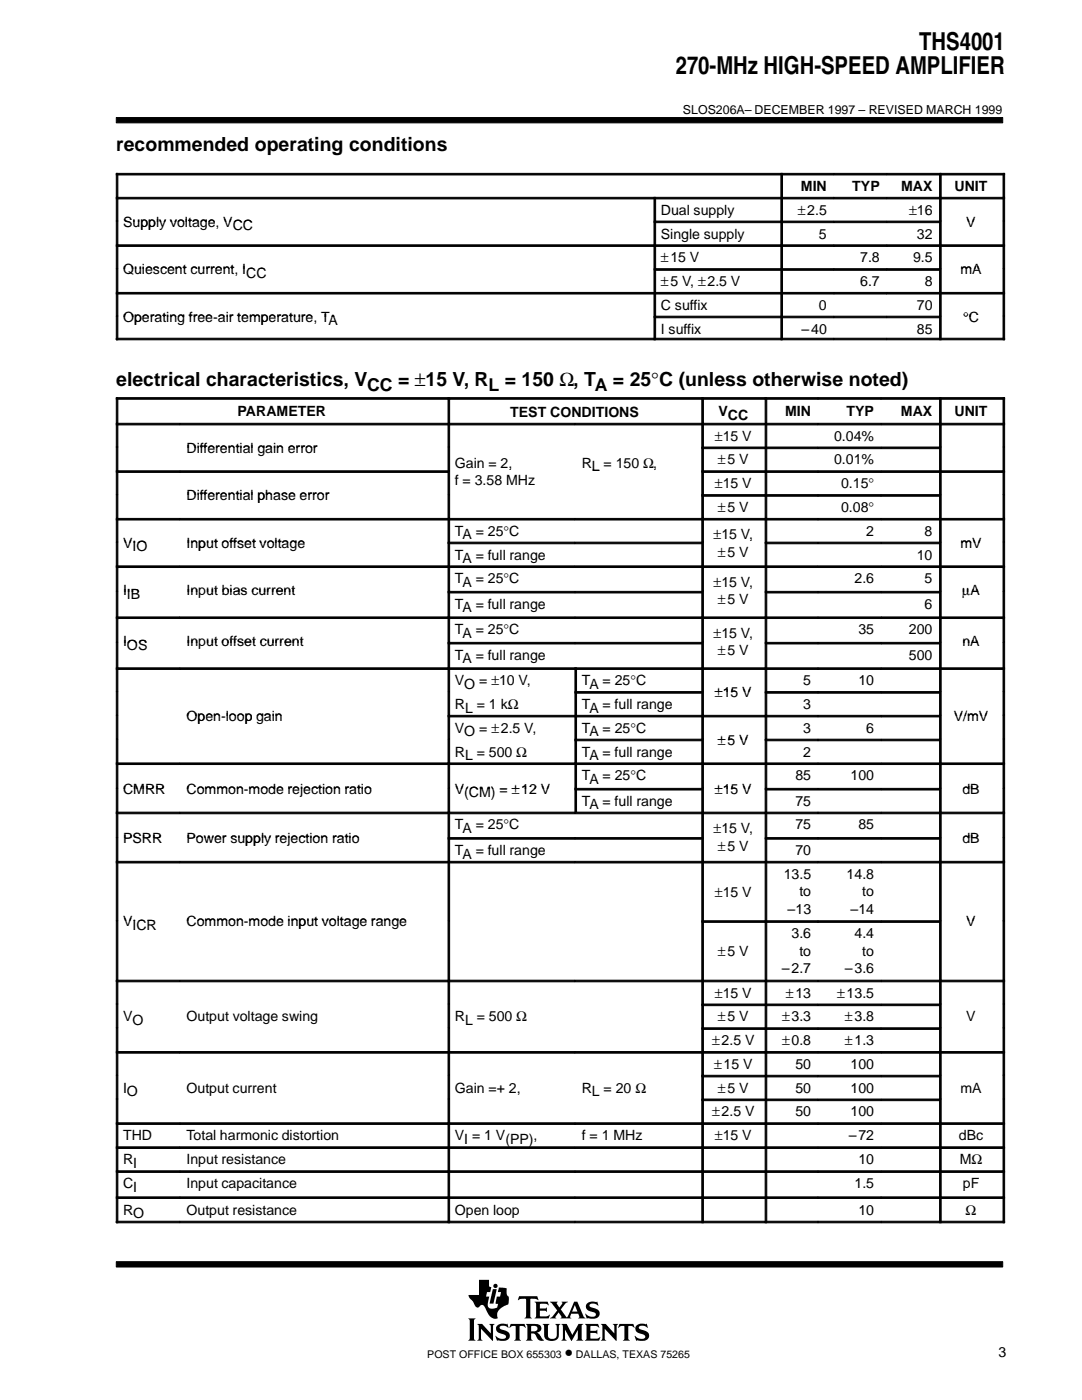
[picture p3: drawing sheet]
<svg xmlns="http://www.w3.org/2000/svg" width="216mm" height="279mm" viewBox="0 0 216 279" stroke-linecap="round" stroke-linejoin="round" font-family="sans-serif">
<g fill="#000" stroke="#000" stroke-width=".2">
<path d="M23.2 23.5h176.9v1h-176.9z" fill-rule="evenodd"/>
<path d="M23.2 251.8h176.9v1.1h-176.9z" fill-rule="evenodd"/>
</g>
<g fill="#000">
<path d="M98.3 257.3h.8l-.6 2.9h-.8z"/>
<path d="M93.4 263.1h1.5l-.3 .4v3.7l.3 .4h-1.5l.3-.4v-3.7z" fill-rule="evenodd"/>
<path d="M95.2 264.2h1l1.7 1.9v-1.5l-.3-.4h1.1l-.3 .4v3l-2.4-2.4v2l.3 .4h-1.1l.3-.6v-2.3z" fill-rule="evenodd"/>
<path d="M95.6 255.4h2v1.3l.4 .2-.2 1h-.6l-.2 .9h.6l-.3 1.2 .1 .7a.9 .9 0 0 0 1.2 .4l.6-.1 .2-.8-.5-.1 .2-1.3h.7l.2-.9h-.7l.3-1 1.5 .2v1.1l.2 .4 .2 .2v.7a.81 .81 0 0 1-.6 1 2.73 2.73 0 0 0-1.7 1.7l.1 .9h-.1a1.81 1.81 0 0 1-2.1-1.5l-.3-.6a.7 .7 0 0 0-.6-.6 .7 .7 0 0 0-.7 .5 1.12 1.12 0 0 1-1.1-1l-.7-.8-.2-.7h2.1z" fill-rule="evenodd"/>
<path d="M99.2 264.6a1.71 1.71 0 0 1 1.7-.4l.2 .1 .1-.1 .3 .8-.6-.3-.8-.1a.41 .41 0 0 0-.4 .5 .41 .41 0 0 0 .5 .3 1.29 1.29 0 0 1 1.5 1.4 1.08 1.08 0 0 1-1.2 .8l-1.1-.1-.2 .1-.4-1 .8 .5 .5 .1 .6-.1 .3-.2a.72 .72 0 0 0-.9-.7 .99 .99 0 0 1-1-.5 .99 .99 0 0 1 .1-1.1z" fill-rule="evenodd"/>
<path d="M101.9 264.2h2.8l.2 .8-.7-.4h-.4l-.1 .2v2.4l.3 .4h-1.4l.3-.4v-2.4l-.1-.2h-.5l-.7 .4z" fill-rule="evenodd"/>
<path d="M103.6 258.7h3.6l.2 .8-.4-.3-1.2 .1v3.5l.3 .3h-1.4l.2-.2 .1-.3v-3.2l-.1-.2h-.8l-.7 .3z" fill-rule="evenodd"/>
<path d="M104.9 264.2h1.9a.9 .9 0 0 1 1 .4 .9 .9 0 0 1 0 1.1l-.7 .2 .5 .4 .9 1.2a1.2 1.2 0 0 1-1.6-1l-.3-.3-.6-.1v1l.3 .5h-1.4l.3-.6v-2.3z" fill-rule="evenodd"/>
<path d="M106.7 259.8h2.6l.1 .7-.5-.3-1.2 .1v.8h1.1l.3-.2v.9l-.4-.2h-1v1l.2 .1h1.2l.5-.3h.1l-.2 .7h-2.8l.3-.5v-2.3z" fill-rule="evenodd"/>
<path d="M108.3 264.2h1.3l-.3 .4v2a.65 .65 0 0 0 .7 .6h.6l.4-.4 .1-2.1-.3-.5h1l-.3 .4v1.8a1.54 1.54 0 0 1-2.4 1l-.5-.7v-2.1z" fill-rule="evenodd"/>
<path d="M112 264.2h1.1l1.1 2.2 1.2-2.2h1l-.3 .4v2.6l.3 .4h-1.4l.3-.4v-1.8l-1.3 2.2-1.3-2.2v1.7l.4 .5h-1.1l.3-.6v-2.3z" fill-rule="evenodd"/>
<path d="M109.7 259.8h1.6l-.2 .3 .5 .8 .6-.8-.1-.3h1.2l-.4 .3-1 1.2 1.2 1.6 1.5-3.1h.6l1.2 2.9 .4 .4-1.4-.1a.22 .22 0 0 0 .2-.1 .22 .22 0 0 0 0-.3l-.2-.4h-1.4l-.2 .7 .2 .2h-2.2l.2-.3-.5-.9-.7 .9 .2 .3h-1.3l.6-.4 .9-1.2z" fill-rule="evenodd"/>
<path d="M117.1 260.2a2.08 2.08 0 0 1 1.9-.3l.2-.2 .1 .9a1.22 1.22 0 0 0-1.7-.1 .82 .82 0 0 0 .9 .6 1.06 1.06 0 0 1 1.2 1.1 1.06 1.06 0 0 1-1.2 1l-1.2-.1-.2 .1-.3-1 .8 .5 .8 .1a.46 .46 0 0 0 .5-.5 .46 .46 0 0 0-.5-.4l-.2-.1a1.11 1.11 0 0 1-1.2-1.5z" fill-rule="evenodd"/>
<path d="M116.7 264.2h2.6l.2 .8-.6-.4-1.1 .1v.9h1.1l.3-.2v.9l-.4-.3h-1v1.1l1.3 .1 .7-.4-.3 .8h-2.8l.3-.4v-2.6z" fill-rule="evenodd"/>
<path d="M119.9 264.2h1l1.7 1.9v-1.5l-.3-.4h1l-.3 .4v3l-2.3-2.4v2l.3 .4h-1.1l.3-.4v-2.6z" fill-rule="evenodd"/>
<path d="M123.6 264.2h2.8l.2 .8-.6-.4h-.5l-.1 .2v2.4l.3 .4h-1.4l.3-.4v-2.4l-.1-.2h-.5l-.7 .4z" fill-rule="evenodd"/>
<path d="M127 264.6a1.74 1.74 0 0 1 1.6-.4l.3 .1 .1-.1 .3 .8h-.1a1.2 1.2 0 0 0-1.7-.1 1.47 1.47 0 0 0 1.3 .7 1.03 1.03 0 0 1 .7 1.2 1.03 1.03 0 0 1-1.2 .8l-1.1-.1-.2 .1-.4-1 .9 .5 .9 .1a.45 .45 0 0 0 .4-.6 .45 .45 0 0 0-.6-.3l-.2-.1a1.11 1.11 0 0 1-1.2-1.4z" fill-rule="evenodd"/>
<circle cx="98.9" cy="256.6" r=".43"/>
</g>
<g fill="#fff">
<path d="M114.7 260.4l.5 1.4h-1z"/>
<path d="M106 264.7l.6-.1a.56 .56 0 0 1 .6 .5 .56 .56 0 0 1-.6 .6h-.6z" fill-rule="evenodd"/>
</g>
<g fill="#000" stroke="#000" stroke-width=".2">
<path d="M23.2 34.6h.3v4.8h-.3z" fill-rule="evenodd"/>
<path d="M23.2 34.6h132.6v.3h-132.6z" fill-rule="evenodd"/>
<path d="M23.2 39.4h.3v4.7h-.3z" fill-rule="evenodd"/>
<path d="M23.2 39.4h107.3v.3h-107.3z" fill-rule="evenodd"/>
<path d="M130.5 39.4h.3v4.7h-.3z" fill-rule="evenodd"/>
<path d="M130.5 39.4h25.3v.3h-25.3z" fill-rule="evenodd"/>
<path d="M155.8 34.6h.3v4.8h-.3z" fill-rule="evenodd"/>
<path d="M155.8 34.6h10.6v.3h-10.6z" fill-rule="evenodd"/>
<path d="M155.8 39.4h.3v4.7h-.3z" fill-rule="evenodd"/>
<path d="M155.8 39.4h10.6v.3h-10.6z" fill-rule="evenodd"/>
<path d="M166.4 34.6h10.5v.3h-10.5z" fill-rule="evenodd"/>
<path d="M166.4 39.4h10.5v.3h-10.5z" fill-rule="evenodd"/>
<path d="M176.9 34.6h10.6v.3h-10.6z" fill-rule="evenodd"/>
<path d="M176.9 39.4h10.6v.3h-10.6z" fill-rule="evenodd"/>
<path d="M187.5 34.6h.3v4.8h-.3z" fill-rule="evenodd"/>
<path d="M187.5 34.6h13v.3h-13z" fill-rule="evenodd"/>
<path d="M187.5 39.4h.3v4.7h-.3z" fill-rule="evenodd"/>
<path d="M187.5 39.4h13v.3h-13z" fill-rule="evenodd"/>
<path d="M200.1 34.6h.4v4.8h-.4z" fill-rule="evenodd"/>
<path d="M200.1 39.4h.4v4.7h-.4z" fill-rule="evenodd"/>
<path d="M23.2 44.1h.3v4.7h-.3z" fill-rule="evenodd"/>
<path d="M23.2 48.9h.3v4.7h-.3z" fill-rule="evenodd"/>
<path d="M23.2 48.9h107.3v.3h-107.3z" fill-rule="evenodd"/>
<path d="M23.2 53.6h.3v4.7h-.3z" fill-rule="evenodd"/>
<path d="M23.2 58.4h.3v4.7h-.3z" fill-rule="evenodd"/>
<path d="M23.2 58.4h107.3v.3h-107.3z" fill-rule="evenodd"/>
<path d="M130.5 44.1h.3v4.7h-.3z" fill-rule="evenodd"/>
<path d="M130.5 44.1h25.3v.3h-25.3z" fill-rule="evenodd"/>
<path d="M130.5 48.9h.3v4.7h-.3z" fill-rule="evenodd"/>
<path d="M130.5 48.9h25.3v.3h-25.3z" fill-rule="evenodd"/>
<path d="M130.5 53.6h.3v4.7h-.3z" fill-rule="evenodd"/>
<path d="M130.5 53.6h25.3v.3h-25.3z" fill-rule="evenodd"/>
<path d="M130.5 58.4h.3v4.7h-.3z" fill-rule="evenodd"/>
<path d="M130.5 58.4h25.3v.3h-25.3z" fill-rule="evenodd"/>
<path d="M155.8 44.1h.3v4.7h-.3z" fill-rule="evenodd"/>
<path d="M155.8 44.1h10.6v.3h-10.6z" fill-rule="evenodd"/>
<path d="M155.8 48.9h.3v4.7h-.3z" fill-rule="evenodd"/>
<path d="M155.8 48.9h10.6v.3h-10.6z" fill-rule="evenodd"/>
<path d="M155.8 53.6h.3v4.7h-.3z" fill-rule="evenodd"/>
<path d="M155.8 53.6h10.6v.3h-10.6z" fill-rule="evenodd"/>
<path d="M155.8 58.4h.3v4.7h-.3z" fill-rule="evenodd"/>
<path d="M155.8 58.4h10.6v.3h-10.6z" fill-rule="evenodd"/>
<path d="M166.4 44.1h10.5v.3h-10.5z" fill-rule="evenodd"/>
<path d="M166.4 48.9h10.5v.3h-10.5z" fill-rule="evenodd"/>
<path d="M166.4 53.6h10.5v.3h-10.5z" fill-rule="evenodd"/>
<path d="M166.4 58.4h10.5v.3h-10.5z" fill-rule="evenodd"/>
<path d="M176.9 44.1h10.6v.3h-10.6z" fill-rule="evenodd"/>
<path d="M176.9 48.9h10.6v.3h-10.6z" fill-rule="evenodd"/>
<path d="M176.9 53.6h10.6v.3h-10.6z" fill-rule="evenodd"/>
<path d="M176.9 58.4h10.6v.3h-10.6z" fill-rule="evenodd"/>
<path d="M187.5 44.1h.3v4.7h-.3z" fill-rule="evenodd"/>
<path d="M187.5 48.9h.3v4.7h-.3z" fill-rule="evenodd"/>
<path d="M187.5 48.9h13v.3h-13z" fill-rule="evenodd"/>
<path d="M187.5 53.6h.3v4.7h-.3z" fill-rule="evenodd"/>
<path d="M187.5 58.4h.3v4.7h-.3z" fill-rule="evenodd"/>
<path d="M187.5 58.4h13v.3h-13z" fill-rule="evenodd"/>
<path d="M200.1 44.1h.4v4.7h-.4z" fill-rule="evenodd"/>
<path d="M200.1 48.9h.4v4.7h-.4z" fill-rule="evenodd"/>
<path d="M200.1 53.6h.4v4.7h-.4z" fill-rule="evenodd"/>
<path d="M200.1 58.4h.4v4.7h-.4z" fill-rule="evenodd"/>
<path d="M23.2 63.1h.3v4.7h-.3z" fill-rule="evenodd"/>
<path d="M23.2 67.5h107.3v.3h-107.3z" fill-rule="evenodd"/>
<path d="M23.2 79.4h.3v5.1h-.3z" fill-rule="evenodd"/>
<path d="M23.2 79.4h66.2v.3h-66.2z" fill-rule="evenodd"/>
<path d="M89.4 79.4h.3v5.1h-.3z" fill-rule="evenodd"/>
<path d="M89.4 79.4h50.6v.3h-50.6z" fill-rule="evenodd"/>
<path d="M130.5 63.1h.3v4.7h-.3z" fill-rule="evenodd"/>
<path d="M130.5 63.1h25.3v.3h-25.3z" fill-rule="evenodd"/>
<path d="M130.5 67.5h25.3v.3h-25.3z" fill-rule="evenodd"/>
<path d="M140 79.4h.4v5.1h-.4z" fill-rule="evenodd"/>
<path d="M140 79.4h12.7v.3h-12.7z" fill-rule="evenodd"/>
<path d="M152.7 79.4h.3v5.1h-.3z" fill-rule="evenodd"/>
<path d="M152.7 79.4h10.5v.3h-10.5z" fill-rule="evenodd"/>
<path d="M155.8 63.1h.3v4.7h-.3z" fill-rule="evenodd"/>
<path d="M155.8 63.1h10.6v.3h-10.6z" fill-rule="evenodd"/>
<path d="M155.8 67.5h10.6v.3h-10.6z" fill-rule="evenodd"/>
<path d="M163.2 79.4h12.7v.3h-12.7z" fill-rule="evenodd"/>
<path d="M166.4 63.1h10.5v.3h-10.5z" fill-rule="evenodd"/>
<path d="M166.4 67.5h10.5v.3h-10.5z" fill-rule="evenodd"/>
<path d="M175.9 79.4h11.6v.3h-11.6z" fill-rule="evenodd"/>
<path d="M176.9 63.1h10.6v.3h-10.6z" fill-rule="evenodd"/>
<path d="M176.9 67.5h10.6v.3h-10.6z" fill-rule="evenodd"/>
<path d="M187.5 63.1h.3v4.7h-.3z" fill-rule="evenodd"/>
<path d="M187.5 67.5h13v.3h-13z" fill-rule="evenodd"/>
<path d="M187.5 79.4h.3v5.1h-.3z" fill-rule="evenodd"/>
<path d="M187.5 79.4h13v.3h-13z" fill-rule="evenodd"/>
<path d="M200.1 63.1h.4v4.7h-.4z" fill-rule="evenodd"/>
<path d="M200.1 79.4h.4v5.1h-.4z" fill-rule="evenodd"/>
<path d="M23.2 84.5h.3v4.7h-.3z" fill-rule="evenodd"/>
<path d="M23.2 84.5h12.6v.3h-12.6z" fill-rule="evenodd"/>
<path d="M23.2 89.2h.3v4.7h-.3z" fill-rule="evenodd"/>
<path d="M23.2 94h.3v4.7h-.3z" fill-rule="evenodd"/>
<path d="M23.2 94h12.6v.3h-12.6z" fill-rule="evenodd"/>
<path d="M23.2 98.7h.3v4.7h-.3z" fill-rule="evenodd"/>
<path d="M35.9 84.5h53.5v.3h-53.5z" fill-rule="evenodd"/>
<path d="M35.9 94h53.5v.3h-53.5z" fill-rule="evenodd"/>
<path d="M89.4 84.5h.3v4.7h-.3z" fill-rule="evenodd"/>
<path d="M89.4 84.5h25.3v.3h-25.3z" fill-rule="evenodd"/>
<path d="M89.4 89.2h.3v4.7h-.3z" fill-rule="evenodd"/>
<path d="M89.4 94h.3v4.7h-.3z" fill-rule="evenodd"/>
<path d="M89.4 98.7h.3v4.7h-.3z" fill-rule="evenodd"/>
<path d="M114.7 84.5h25.3v.3h-25.3z" fill-rule="evenodd"/>
<path d="M140 84.5h.4v4.7h-.4z" fill-rule="evenodd"/>
<path d="M140 84.5h12.7v.3h-12.7z" fill-rule="evenodd"/>
<path d="M140 89.2h.4v4.7h-.4z" fill-rule="evenodd"/>
<path d="M140 89.2h12.7v.3h-12.7z" fill-rule="evenodd"/>
<path d="M140 94h.4v4.7h-.4z" fill-rule="evenodd"/>
<path d="M140 94h12.7v.3h-12.7z" fill-rule="evenodd"/>
<path d="M140 98.7h.4v4.7h-.4z" fill-rule="evenodd"/>
<path d="M140 98.7h12.7v.3h-12.7z" fill-rule="evenodd"/>
<path d="M152.7 84.5h.3v4.7h-.3z" fill-rule="evenodd"/>
<path d="M152.7 84.5h10.5v.3h-10.5z" fill-rule="evenodd"/>
<path d="M152.7 89.2h.3v4.7h-.3z" fill-rule="evenodd"/>
<path d="M152.7 89.2h10.5v.3h-10.5z" fill-rule="evenodd"/>
<path d="M152.7 94h.3v4.7h-.3z" fill-rule="evenodd"/>
<path d="M152.7 94h10.5v.3h-10.5z" fill-rule="evenodd"/>
<path d="M152.7 98.7h.3v4.7h-.3z" fill-rule="evenodd"/>
<path d="M152.7 98.7h10.5v.3h-10.5z" fill-rule="evenodd"/>
<path d="M163.2 84.5h12.7v.3h-12.7z" fill-rule="evenodd"/>
<path d="M163.2 89.2h12.7v.3h-12.7z" fill-rule="evenodd"/>
<path d="M163.2 94h12.7v.3h-12.7z" fill-rule="evenodd"/>
<path d="M163.2 98.7h12.7v.3h-12.7z" fill-rule="evenodd"/>
<path d="M175.9 84.5h11.6v.3h-11.6z" fill-rule="evenodd"/>
<path d="M175.9 89.2h11.6v.3h-11.6z" fill-rule="evenodd"/>
<path d="M175.9 94h11.6v.3h-11.6z" fill-rule="evenodd"/>
<path d="M175.9 98.7h11.6v.3h-11.6z" fill-rule="evenodd"/>
<path d="M187.5 84.5h.3v4.7h-.3z" fill-rule="evenodd"/>
<path d="M187.5 84.5h13v.3h-13z" fill-rule="evenodd"/>
<path d="M187.5 89.2h.3v4.7h-.3z" fill-rule="evenodd"/>
<path d="M187.5 94h.3v4.7h-.3z" fill-rule="evenodd"/>
<path d="M187.5 94h13v.3h-13z" fill-rule="evenodd"/>
<path d="M187.5 98.7h.3v4.7h-.3z" fill-rule="evenodd"/>
<path d="M200.1 84.5h.4v4.7h-.4z" fill-rule="evenodd"/>
<path d="M200.1 89.2h.4v4.7h-.4z" fill-rule="evenodd"/>
<path d="M200.1 94h.4v4.7h-.4z" fill-rule="evenodd"/>
<path d="M200.1 98.7h.4v4.7h-.4z" fill-rule="evenodd"/>
<path d="M23.2 103.5h.3v4.7h-.3z" fill-rule="evenodd"/>
<path d="M23.2 103.5h12.6v.3h-12.6z" fill-rule="evenodd"/>
<path d="M23.2 108.2h.3v4.7h-.3z" fill-rule="evenodd"/>
<path d="M23.2 112.9h.3v5.1h-.3z" fill-rule="evenodd"/>
<path d="M23.2 112.9h12.6v.4h-12.6z" fill-rule="evenodd"/>
<path d="M23.2 118h.3v5.1h-.3z" fill-rule="evenodd"/>
<path d="M35.9 103.5h53.5v.3h-53.5z" fill-rule="evenodd"/>
<path d="M35.9 112.9h53.5v.4h-53.5z" fill-rule="evenodd"/>
<path d="M89.4 103.5h.3v4.7h-.3z" fill-rule="evenodd"/>
<path d="M89.4 103.5h25.3v.3h-25.3z" fill-rule="evenodd"/>
<path d="M89.4 108.2h.3v4.7h-.3z" fill-rule="evenodd"/>
<path d="M89.4 108.2h25.3v.3h-25.3z" fill-rule="evenodd"/>
<path d="M89.4 112.9h.3v5.1h-.3z" fill-rule="evenodd"/>
<path d="M89.4 112.9h25.3v.4h-25.3z" fill-rule="evenodd"/>
<path d="M89.4 118h.3v5.1h-.3z" fill-rule="evenodd"/>
<path d="M89.4 118h25.3v.3h-25.3z" fill-rule="evenodd"/>
<path d="M114.7 103.5h25.3v.3h-25.3z" fill-rule="evenodd"/>
<path d="M114.7 108.2h25.3v.3h-25.3z" fill-rule="evenodd"/>
<path d="M114.7 112.9h25.3v.4h-25.3z" fill-rule="evenodd"/>
<path d="M114.7 118h25.3v.3h-25.3z" fill-rule="evenodd"/>
<path d="M140 103.5h.4v4.7h-.4z" fill-rule="evenodd"/>
<path d="M140 103.5h12.7v.3h-12.7z" fill-rule="evenodd"/>
<path d="M140 108.2h.4v4.7h-.4z" fill-rule="evenodd"/>
<path d="M140 112.9h.4v5.1h-.4z" fill-rule="evenodd"/>
<path d="M140 112.9h12.7v.4h-12.7z" fill-rule="evenodd"/>
<path d="M140 118h.4v5.1h-.4z" fill-rule="evenodd"/>
<path d="M152.7 103.5h.3v4.7h-.3z" fill-rule="evenodd"/>
<path d="M152.7 103.5h10.5v.3h-10.5z" fill-rule="evenodd"/>
<path d="M152.7 108.2h.3v4.7h-.3z" fill-rule="evenodd"/>
<path d="M152.7 108.2h10.5v.3h-10.5z" fill-rule="evenodd"/>
<path d="M152.7 112.9h.3v5.1h-.3z" fill-rule="evenodd"/>
<path d="M152.7 112.9h10.5v.4h-10.5z" fill-rule="evenodd"/>
<path d="M152.7 118h.3v5.1h-.3z" fill-rule="evenodd"/>
<path d="M152.7 118h10.5v.3h-10.5z" fill-rule="evenodd"/>
<path d="M163.2 103.5h12.7v.3h-12.7z" fill-rule="evenodd"/>
<path d="M163.2 108.2h12.7v.3h-12.7z" fill-rule="evenodd"/>
<path d="M163.2 112.9h12.7v.4h-12.7z" fill-rule="evenodd"/>
<path d="M163.2 118h12.7v.3h-12.7z" fill-rule="evenodd"/>
<path d="M175.9 103.5h11.6v.3h-11.6z" fill-rule="evenodd"/>
<path d="M175.9 108.2h11.6v.3h-11.6z" fill-rule="evenodd"/>
<path d="M175.9 112.9h11.6v.4h-11.6z" fill-rule="evenodd"/>
<path d="M175.9 118h11.6v.3h-11.6z" fill-rule="evenodd"/>
<path d="M187.5 103.5h.3v4.7h-.3z" fill-rule="evenodd"/>
<path d="M187.5 103.5h13v.3h-13z" fill-rule="evenodd"/>
<path d="M187.5 108.2h.3v4.7h-.3z" fill-rule="evenodd"/>
<path d="M187.5 112.9h.3v5.1h-.3z" fill-rule="evenodd"/>
<path d="M187.5 112.9h13v.4h-13z" fill-rule="evenodd"/>
<path d="M187.5 118h.3v5.1h-.3z" fill-rule="evenodd"/>
<path d="M200.1 103.5h.4v4.7h-.4z" fill-rule="evenodd"/>
<path d="M200.1 108.2h.4v4.7h-.4z" fill-rule="evenodd"/>
<path d="M200.1 112.9h.4v5.1h-.4z" fill-rule="evenodd"/>
<path d="M200.1 118h.4v5.1h-.4z" fill-rule="evenodd"/>
<path d="M23.2 123.1h.3v5.1h-.3z" fill-rule="evenodd"/>
<path d="M23.2 123.1h12.6v.3h-12.6z" fill-rule="evenodd"/>
<path d="M23.2 128.2h.3v5.1h-.3z" fill-rule="evenodd"/>
<path d="M23.2 133.3h.3v4.7h-.3z" fill-rule="evenodd"/>
<path d="M23.2 133.3h12.6v.3h-12.6z" fill-rule="evenodd"/>
<path d="M23.2 138h.3v4.7h-.3z" fill-rule="evenodd"/>
<path d="M35.9 123.1h53.5v.3h-53.5z" fill-rule="evenodd"/>
<path d="M35.9 133.3h53.5v.3h-53.5z" fill-rule="evenodd"/>
<path d="M89.4 123.1h.3v5.1h-.3z" fill-rule="evenodd"/>
<path d="M89.4 123.1h25.3v.3h-25.3z" fill-rule="evenodd"/>
<path d="M89.4 128.2h.3v5.1h-.3z" fill-rule="evenodd"/>
<path d="M89.4 128.2h25.3v.3h-25.3z" fill-rule="evenodd"/>
<path d="M89.4 133.3h.3v4.7h-.3z" fill-rule="evenodd"/>
<path d="M89.4 133.3h25.3v.3h-25.3z" fill-rule="evenodd"/>
<path d="M89.4 138h.3v4.7h-.3z" fill-rule="evenodd"/>
<path d="M114.7 123.1h25.3v.3h-25.3z" fill-rule="evenodd"/>
<path d="M114.7 128.2h25.3v.3h-25.3z" fill-rule="evenodd"/>
<path d="M114.7 133.3h.3v4.7h-.3z" fill-rule="evenodd"/>
<path d="M114.7 133.3h25.3v.3h-25.3z" fill-rule="evenodd"/>
<path d="M114.7 138h.3v4.7h-.3z" fill-rule="evenodd"/>
<path d="M114.7 138h25.3v.3h-25.3z" fill-rule="evenodd"/>
<path d="M140 123.1h.4v5.1h-.4z" fill-rule="evenodd"/>
<path d="M140 123.1h12.7v.3h-12.7z" fill-rule="evenodd"/>
<path d="M140 128.2h.4v5.1h-.4z" fill-rule="evenodd"/>
<path d="M140 133.3h.4v4.7h-.4z" fill-rule="evenodd"/>
<path d="M140 133.3h12.7v.3h-12.7z" fill-rule="evenodd"/>
<path d="M140 138h.4v4.7h-.4z" fill-rule="evenodd"/>
<path d="M152.7 123.1h.3v5.1h-.3z" fill-rule="evenodd"/>
<path d="M152.7 123.1h10.5v.3h-10.5z" fill-rule="evenodd"/>
<path d="M152.7 128.2h.3v5.1h-.3z" fill-rule="evenodd"/>
<path d="M152.7 128.2h10.5v.3h-10.5z" fill-rule="evenodd"/>
<path d="M152.7 133.3h.3v4.7h-.3z" fill-rule="evenodd"/>
<path d="M152.7 133.3h10.5v.3h-10.5z" fill-rule="evenodd"/>
<path d="M152.7 138h.3v4.7h-.3z" fill-rule="evenodd"/>
<path d="M152.7 138h10.5v.3h-10.5z" fill-rule="evenodd"/>
<path d="M163.2 123.1h12.7v.3h-12.7z" fill-rule="evenodd"/>
<path d="M163.2 128.2h12.7v.3h-12.7z" fill-rule="evenodd"/>
<path d="M163.2 133.3h12.7v.3h-12.7z" fill-rule="evenodd"/>
<path d="M163.2 138h12.7v.3h-12.7z" fill-rule="evenodd"/>
<path d="M175.9 123.1h11.6v.3h-11.6z" fill-rule="evenodd"/>
<path d="M175.9 128.2h11.6v.3h-11.6z" fill-rule="evenodd"/>
<path d="M175.9 133.3h11.6v.3h-11.6z" fill-rule="evenodd"/>
<path d="M175.9 138h11.6v.3h-11.6z" fill-rule="evenodd"/>
<path d="M187.5 123.1h.3v5.1h-.3z" fill-rule="evenodd"/>
<path d="M187.5 123.1h13v.3h-13z" fill-rule="evenodd"/>
<path d="M187.5 128.2h.3v5.1h-.3z" fill-rule="evenodd"/>
<path d="M187.5 133.3h.3v4.7h-.3z" fill-rule="evenodd"/>
<path d="M187.5 133.3h13v.3h-13z" fill-rule="evenodd"/>
<path d="M187.5 138h.3v4.7h-.3z" fill-rule="evenodd"/>
<path d="M200.1 123.1h.4v5.1h-.4z" fill-rule="evenodd"/>
<path d="M200.1 128.2h.4v5.1h-.4z" fill-rule="evenodd"/>
<path d="M200.1 133.3h.4v4.7h-.4z" fill-rule="evenodd"/>
<path d="M200.1 138h.4v4.7h-.4z" fill-rule="evenodd"/>
<path d="M23.2 142.8h.3v4.7h-.3z" fill-rule="evenodd"/>
<path d="M23.2 147.5h.3v4.7h-.3z" fill-rule="evenodd"/>
<path d="M23.2 152.3h.3v5h-.3z" fill-rule="evenodd"/>
<path d="M23.2 152.3h12.6v.3h-12.6z" fill-rule="evenodd"/>
<path d="M23.2 157.3h.3v4.8h-.3z" fill-rule="evenodd"/>
<path d="M35.9 152.3h53.5v.3h-53.5z" fill-rule="evenodd"/>
<path d="M89.4 142.8h.3v4.7h-.3z" fill-rule="evenodd"/>
<path d="M89.4 142.8h25.3v.3h-25.3z" fill-rule="evenodd"/>
<path d="M89.4 147.5h.3v4.7h-.3z" fill-rule="evenodd"/>
<path d="M89.4 152.3h.3v5h-.3z" fill-rule="evenodd"/>
<path d="M89.4 152.3h25.3v.3h-25.3z" fill-rule="evenodd"/>
<path d="M89.4 157.3h.3v4.8h-.3z" fill-rule="evenodd"/>
<path d="M114.7 142.8h.3v4.7h-.3z" fill-rule="evenodd"/>
<path d="M114.7 142.8h25.3v.3h-25.3z" fill-rule="evenodd"/>
<path d="M114.7 147.5h.3v4.7h-.3z" fill-rule="evenodd"/>
<path d="M114.7 147.5h25.3v.3h-25.3z" fill-rule="evenodd"/>
<path d="M114.7 152.3h.3v5h-.3z" fill-rule="evenodd"/>
<path d="M114.7 152.3h25.3v.3h-25.3z" fill-rule="evenodd"/>
<path d="M114.7 157.3h.3v4.8h-.3z" fill-rule="evenodd"/>
<path d="M114.7 157.3h25.3v.4h-25.3z" fill-rule="evenodd"/>
<path d="M140 142.8h.4v4.7h-.4z" fill-rule="evenodd"/>
<path d="M140 142.8h12.7v.3h-12.7z" fill-rule="evenodd"/>
<path d="M140 147.5h.4v4.7h-.4z" fill-rule="evenodd"/>
<path d="M140 152.3h.4v5h-.4z" fill-rule="evenodd"/>
<path d="M140 152.3h12.7v.3h-12.7z" fill-rule="evenodd"/>
<path d="M140 157.3h.4v4.8h-.4z" fill-rule="evenodd"/>
<path d="M152.7 142.8h.3v4.7h-.3z" fill-rule="evenodd"/>
<path d="M152.7 142.8h10.5v.3h-10.5z" fill-rule="evenodd"/>
<path d="M152.7 147.5h.3v4.7h-.3z" fill-rule="evenodd"/>
<path d="M152.7 147.5h10.5v.3h-10.5z" fill-rule="evenodd"/>
<path d="M152.7 152.3h.3v5h-.3z" fill-rule="evenodd"/>
<path d="M152.7 152.3h10.5v.3h-10.5z" fill-rule="evenodd"/>
<path d="M152.7 157.3h.3v4.8h-.3z" fill-rule="evenodd"/>
<path d="M152.7 157.3h10.5v.4h-10.5z" fill-rule="evenodd"/>
<path d="M163.2 142.8h12.7v.3h-12.7z" fill-rule="evenodd"/>
<path d="M163.2 147.5h12.7v.3h-12.7z" fill-rule="evenodd"/>
<path d="M163.2 152.3h12.7v.3h-12.7z" fill-rule="evenodd"/>
<path d="M163.2 157.3h12.7v.4h-12.7z" fill-rule="evenodd"/>
<path d="M175.9 142.8h11.6v.3h-11.6z" fill-rule="evenodd"/>
<path d="M175.9 147.5h11.6v.3h-11.6z" fill-rule="evenodd"/>
<path d="M175.9 152.3h11.6v.3h-11.6z" fill-rule="evenodd"/>
<path d="M175.9 157.3h11.6v.4h-11.6z" fill-rule="evenodd"/>
<path d="M187.5 142.8h.3v4.7h-.3z" fill-rule="evenodd"/>
<path d="M187.5 147.5h.3v4.7h-.3z" fill-rule="evenodd"/>
<path d="M187.5 152.3h.3v5h-.3z" fill-rule="evenodd"/>
<path d="M187.5 152.3h13v.3h-13z" fill-rule="evenodd"/>
<path d="M187.5 157.3h.3v4.8h-.3z" fill-rule="evenodd"/>
<path d="M200.1 142.8h.4v4.7h-.4z" fill-rule="evenodd"/>
<path d="M200.1 147.5h.4v4.7h-.4z" fill-rule="evenodd"/>
<path d="M200.1 152.3h.4v5h-.4z" fill-rule="evenodd"/>
<path d="M200.1 157.3h.4v4.8h-.4z" fill-rule="evenodd"/>
<path d="M23.2 162.1h.3v5h-.3z" fill-rule="evenodd"/>
<path d="M23.2 162.1h12.6v.3h-12.6z" fill-rule="evenodd"/>
<path d="M23.2 167.2h.3v4.7h-.3z" fill-rule="evenodd"/>
<path d="M23.2 171.9h.3v11.8h-.3z" fill-rule="evenodd"/>
<path d="M23.2 171.9h12.6v.3h-12.6z" fill-rule="evenodd"/>
<path d="M35.9 162.1h53.5v.3h-53.5z" fill-rule="evenodd"/>
<path d="M35.9 171.9h53.5v.3h-53.5z" fill-rule="evenodd"/>
<path d="M89.4 162.1h.3v5h-.3z" fill-rule="evenodd"/>
<path d="M89.4 162.1h25.3v.3h-25.3z" fill-rule="evenodd"/>
<path d="M89.4 167.2h.3v4.7h-.3z" fill-rule="evenodd"/>
<path d="M89.4 167.2h25.3v.3h-25.3z" fill-rule="evenodd"/>
<path d="M89.4 171.9h.3v11.8h-.3z" fill-rule="evenodd"/>
<path d="M89.4 171.9h25.3v.3h-25.3z" fill-rule="evenodd"/>
<path d="M114.7 162.1h25.3v.3h-25.3z" fill-rule="evenodd"/>
<path d="M114.7 167.2h25.3v.3h-25.3z" fill-rule="evenodd"/>
<path d="M114.7 171.9h25.3v.3h-25.3z" fill-rule="evenodd"/>
<path d="M140 162.1h.4v5h-.4z" fill-rule="evenodd"/>
<path d="M140 162.1h12.7v.3h-12.7z" fill-rule="evenodd"/>
<path d="M140 167.2h.4v4.7h-.4z" fill-rule="evenodd"/>
<path d="M140 171.9h.4v11.8h-.4z" fill-rule="evenodd"/>
<path d="M140 171.9h12.7v.3h-12.7z" fill-rule="evenodd"/>
<path d="M152.7 162.1h.3v5h-.3z" fill-rule="evenodd"/>
<path d="M152.7 162.1h10.5v.3h-10.5z" fill-rule="evenodd"/>
<path d="M152.7 167.2h.3v4.7h-.3z" fill-rule="evenodd"/>
<path d="M152.7 167.2h10.5v.3h-10.5z" fill-rule="evenodd"/>
<path d="M152.7 171.9h.3v11.8h-.3z" fill-rule="evenodd"/>
<path d="M152.7 171.9h10.5v.3h-10.5z" fill-rule="evenodd"/>
<path d="M163.2 162.1h12.7v.3h-12.7z" fill-rule="evenodd"/>
<path d="M163.2 167.2h12.7v.3h-12.7z" fill-rule="evenodd"/>
<path d="M163.2 171.9h12.7v.3h-12.7z" fill-rule="evenodd"/>
<path d="M175.9 162.1h11.6v.3h-11.6z" fill-rule="evenodd"/>
<path d="M175.9 167.2h11.6v.3h-11.6z" fill-rule="evenodd"/>
<path d="M175.9 171.9h11.6v.3h-11.6z" fill-rule="evenodd"/>
<path d="M187.5 162.1h.3v5h-.3z" fill-rule="evenodd"/>
<path d="M187.5 162.1h13v.3h-13z" fill-rule="evenodd"/>
<path d="M187.5 167.2h.3v4.7h-.3z" fill-rule="evenodd"/>
<path d="M187.5 171.9h.3v11.8h-.3z" fill-rule="evenodd"/>
<path d="M187.5 171.9h13v.3h-13z" fill-rule="evenodd"/>
<path d="M200.1 162.1h.4v5h-.4z" fill-rule="evenodd"/>
<path d="M200.1 167.2h.4v4.7h-.4z" fill-rule="evenodd"/>
<path d="M200.1 171.9h.4v11.8h-.4z" fill-rule="evenodd"/>
<path d="M23.2 183.8h.3v11.8h-.3z" fill-rule="evenodd"/>
<path d="M23.2 195.6h.3v4.8h-.3z" fill-rule="evenodd"/>
<path d="M23.2 195.6h12.6v.3h-12.6z" fill-rule="evenodd"/>
<path d="M35.9 195.6h53.5v.3h-53.5z" fill-rule="evenodd"/>
<path d="M89.4 183.8h.3v11.8h-.3z" fill-rule="evenodd"/>
<path d="M89.4 195.6h.3v4.8h-.3z" fill-rule="evenodd"/>
<path d="M89.4 195.6h25.3v.3h-25.3z" fill-rule="evenodd"/>
<path d="M114.7 195.6h25.3v.3h-25.3z" fill-rule="evenodd"/>
<path d="M140 183.8h.4v11.8h-.4z" fill-rule="evenodd"/>
<path d="M140 183.8h12.7v.3h-12.7z" fill-rule="evenodd"/>
<path d="M140 195.6h.4v4.8h-.4z" fill-rule="evenodd"/>
<path d="M140 195.6h12.7v.3h-12.7z" fill-rule="evenodd"/>
<path d="M152.7 183.8h.3v11.8h-.3z" fill-rule="evenodd"/>
<path d="M152.7 183.8h10.5v.3h-10.5z" fill-rule="evenodd"/>
<path d="M152.7 195.6h.3v4.8h-.3z" fill-rule="evenodd"/>
<path d="M152.7 195.6h10.5v.3h-10.5z" fill-rule="evenodd"/>
<path d="M163.2 183.8h12.7v.3h-12.7z" fill-rule="evenodd"/>
<path d="M163.2 195.6h12.7v.3h-12.7z" fill-rule="evenodd"/>
<path d="M175.9 183.8h11.6v.3h-11.6z" fill-rule="evenodd"/>
<path d="M175.9 195.6h11.6v.3h-11.6z" fill-rule="evenodd"/>
<path d="M187.5 183.8h.3v11.8h-.3z" fill-rule="evenodd"/>
<path d="M187.5 195.6h.3v4.8h-.3z" fill-rule="evenodd"/>
<path d="M187.5 195.6h13v.3h-13z" fill-rule="evenodd"/>
<path d="M200.1 183.8h.4v11.8h-.4z" fill-rule="evenodd"/>
<path d="M200.1 195.6h.4v4.8h-.4z" fill-rule="evenodd"/>
<path d="M23.2 200.4h.3v4.7h-.3z" fill-rule="evenodd"/>
<path d="M23.2 205.1h.3v4.7h-.3z" fill-rule="evenodd"/>
<path d="M23.2 209.9h.3v4.7h-.3z" fill-rule="evenodd"/>
<path d="M23.2 209.9h12.6v.3h-12.6z" fill-rule="evenodd"/>
<path d="M23.2 214.6h.3v4.7h-.3z" fill-rule="evenodd"/>
<path d="M23.2 219.3h.3v4.8h-.3z" fill-rule="evenodd"/>
<path d="M35.9 209.9h53.5v.3h-53.5z" fill-rule="evenodd"/>
<path d="M89.4 200.4h.3v4.7h-.3z" fill-rule="evenodd"/>
<path d="M89.4 205.1h.3v4.7h-.3z" fill-rule="evenodd"/>
<path d="M89.4 209.9h.3v4.7h-.3z" fill-rule="evenodd"/>
<path d="M89.4 209.9h25.3v.3h-25.3z" fill-rule="evenodd"/>
<path d="M89.4 214.6h.3v4.7h-.3z" fill-rule="evenodd"/>
<path d="M89.4 219.3h.3v4.8h-.3z" fill-rule="evenodd"/>
<path d="M114.7 209.9h25.3v.3h-25.3z" fill-rule="evenodd"/>
<path d="M140 200.4h.4v4.7h-.4z" fill-rule="evenodd"/>
<path d="M140 200.4h12.7v.3h-12.7z" fill-rule="evenodd"/>
<path d="M140 205.1h.4v4.7h-.4z" fill-rule="evenodd"/>
<path d="M140 205.1h12.7v.3h-12.7z" fill-rule="evenodd"/>
<path d="M140 209.9h.4v4.7h-.4z" fill-rule="evenodd"/>
<path d="M140 209.9h12.7v.3h-12.7z" fill-rule="evenodd"/>
<path d="M140 214.6h.4v4.7h-.4z" fill-rule="evenodd"/>
<path d="M140 214.6h12.7v.3h-12.7z" fill-rule="evenodd"/>
<path d="M140 219.3h.4v4.8h-.4z" fill-rule="evenodd"/>
<path d="M140 219.3h12.7v.4h-12.7z" fill-rule="evenodd"/>
<path d="M152.7 200.4h.3v4.7h-.3z" fill-rule="evenodd"/>
<path d="M152.7 200.4h10.5v.3h-10.5z" fill-rule="evenodd"/>
<path d="M152.7 205.1h.3v4.7h-.3z" fill-rule="evenodd"/>
<path d="M152.7 205.1h10.5v.3h-10.5z" fill-rule="evenodd"/>
<path d="M152.7 209.9h.3v4.7h-.3z" fill-rule="evenodd"/>
<path d="M152.7 209.9h10.5v.3h-10.5z" fill-rule="evenodd"/>
<path d="M152.7 214.6h.3v4.7h-.3z" fill-rule="evenodd"/>
<path d="M152.7 214.6h10.5v.3h-10.5z" fill-rule="evenodd"/>
<path d="M152.7 219.3h.3v4.8h-.3z" fill-rule="evenodd"/>
<path d="M152.7 219.3h10.5v.4h-10.5z" fill-rule="evenodd"/>
<path d="M163.2 200.4h12.7v.3h-12.7z" fill-rule="evenodd"/>
<path d="M163.2 205.1h12.7v.3h-12.7z" fill-rule="evenodd"/>
<path d="M163.2 209.9h12.7v.3h-12.7z" fill-rule="evenodd"/>
<path d="M163.2 214.6h12.7v.3h-12.7z" fill-rule="evenodd"/>
<path d="M163.2 219.3h12.7v.4h-12.7z" fill-rule="evenodd"/>
<path d="M175.9 200.4h11.6v.3h-11.6z" fill-rule="evenodd"/>
<path d="M175.9 205.1h11.6v.3h-11.6z" fill-rule="evenodd"/>
<path d="M175.9 209.9h11.6v.3h-11.6z" fill-rule="evenodd"/>
<path d="M175.9 214.6h11.6v.3h-11.6z" fill-rule="evenodd"/>
<path d="M175.9 219.3h11.6v.4h-11.6z" fill-rule="evenodd"/>
<path d="M187.5 200.4h.3v4.7h-.3z" fill-rule="evenodd"/>
<path d="M187.5 205.1h.3v4.7h-.3z" fill-rule="evenodd"/>
<path d="M187.5 209.9h.3v4.7h-.3z" fill-rule="evenodd"/>
<path d="M187.5 209.9h13v.3h-13z" fill-rule="evenodd"/>
<path d="M187.5 214.6h.3v4.7h-.3z" fill-rule="evenodd"/>
<path d="M187.5 219.3h.3v4.8h-.3z" fill-rule="evenodd"/>
<path d="M200.1 200.4h.4v4.7h-.4z" fill-rule="evenodd"/>
<path d="M200.1 205.1h.4v4.7h-.4z" fill-rule="evenodd"/>
<path d="M200.1 209.9h.4v4.7h-.4z" fill-rule="evenodd"/>
<path d="M200.1 214.6h.4v4.7h-.4z" fill-rule="evenodd"/>
<path d="M200.1 219.3h.4v4.8h-.4z" fill-rule="evenodd"/>
<path d="M23.2 224.1h.3v4.8h-.3z" fill-rule="evenodd"/>
<path d="M23.2 224.1h12.6v.3h-12.6z" fill-rule="evenodd"/>
<path d="M23.2 228.9h.3v4.7h-.3z" fill-rule="evenodd"/>
<path d="M23.2 228.9h12.6v.3h-12.6z" fill-rule="evenodd"/>
<path d="M23.2 233.7h.3v5.1h-.3z" fill-rule="evenodd"/>
<path d="M23.2 233.7h12.6v.3h-12.6z" fill-rule="evenodd"/>
<path d="M23.2 238.9h.3v5.1h-.3z" fill-rule="evenodd"/>
<path d="M23.2 238.9h12.6v.3h-12.6z" fill-rule="evenodd"/>
<path d="M35.9 224.1h53.5v.3h-53.5z" fill-rule="evenodd"/>
<path d="M35.9 228.9h53.5v.3h-53.5z" fill-rule="evenodd"/>
<path d="M35.9 233.7h53.5v.3h-53.5z" fill-rule="evenodd"/>
<path d="M35.9 238.9h53.5v.3h-53.5z" fill-rule="evenodd"/>
<path d="M89.4 224.1h.3v4.8h-.3z" fill-rule="evenodd"/>
<path d="M89.4 224.1h25.3v.3h-25.3z" fill-rule="evenodd"/>
<path d="M89.4 228.9h.3v4.7h-.3z" fill-rule="evenodd"/>
<path d="M89.4 228.9h25.3v.3h-25.3z" fill-rule="evenodd"/>
<path d="M89.4 233.7h.3v5.1h-.3z" fill-rule="evenodd"/>
<path d="M89.4 233.7h25.3v.3h-25.3z" fill-rule="evenodd"/>
<path d="M89.4 238.9h.3v5.1h-.3z" fill-rule="evenodd"/>
<path d="M89.4 238.9h25.3v.3h-25.3z" fill-rule="evenodd"/>
<path d="M114.7 224.1h25.3v.3h-25.3z" fill-rule="evenodd"/>
<path d="M114.7 228.9h25.3v.3h-25.3z" fill-rule="evenodd"/>
<path d="M114.7 233.7h25.3v.3h-25.3z" fill-rule="evenodd"/>
<path d="M114.7 238.9h25.3v.3h-25.3z" fill-rule="evenodd"/>
<path d="M140 224.1h.4v4.8h-.4z" fill-rule="evenodd"/>
<path d="M140 224.1h12.7v.3h-12.7z" fill-rule="evenodd"/>
<path d="M140 228.9h.4v4.7h-.4z" fill-rule="evenodd"/>
<path d="M140 228.9h12.7v.3h-12.7z" fill-rule="evenodd"/>
<path d="M140 233.7h.4v5.1h-.4z" fill-rule="evenodd"/>
<path d="M140 233.7h12.7v.3h-12.7z" fill-rule="evenodd"/>
<path d="M140 238.9h.4v5.1h-.4z" fill-rule="evenodd"/>
<path d="M140 238.9h12.7v.3h-12.7z" fill-rule="evenodd"/>
<path d="M152.7 224.1h.3v4.8h-.3z" fill-rule="evenodd"/>
<path d="M152.7 224.1h10.5v.3h-10.5z" fill-rule="evenodd"/>
<path d="M152.7 228.9h.3v4.7h-.3z" fill-rule="evenodd"/>
<path d="M152.7 228.9h10.5v.3h-10.5z" fill-rule="evenodd"/>
<path d="M152.7 233.7h.3v5.1h-.3z" fill-rule="evenodd"/>
<path d="M152.7 233.7h10.5v.3h-10.5z" fill-rule="evenodd"/>
<path d="M152.7 238.9h.3v5.1h-.3z" fill-rule="evenodd"/>
<path d="M152.7 238.9h10.5v.3h-10.5z" fill-rule="evenodd"/>
<path d="M163.2 224.1h12.7v.3h-12.7z" fill-rule="evenodd"/>
<path d="M163.2 228.9h12.7v.3h-12.7z" fill-rule="evenodd"/>
<path d="M163.2 233.7h12.7v.3h-12.7z" fill-rule="evenodd"/>
<path d="M163.2 238.9h12.7v.3h-12.7z" fill-rule="evenodd"/>
<path d="M175.9 224.1h11.6v.3h-11.6z" fill-rule="evenodd"/>
<path d="M175.9 228.9h11.6v.3h-11.6z" fill-rule="evenodd"/>
<path d="M175.9 233.7h11.6v.3h-11.6z" fill-rule="evenodd"/>
<path d="M175.9 238.9h11.6v.3h-11.6z" fill-rule="evenodd"/>
<path d="M187.5 224.1h.3v4.8h-.3z" fill-rule="evenodd"/>
<path d="M187.5 224.1h13v.3h-13z" fill-rule="evenodd"/>
<path d="M187.5 228.9h.3v4.7h-.3z" fill-rule="evenodd"/>
<path d="M187.5 228.9h13v.3h-13z" fill-rule="evenodd"/>
<path d="M187.5 233.7h.3v5.1h-.3z" fill-rule="evenodd"/>
<path d="M187.5 233.7h13v.3h-13z" fill-rule="evenodd"/>
<path d="M187.5 238.9h.3v5.1h-.3z" fill-rule="evenodd"/>
<path d="M187.5 238.9h13v.3h-13z" fill-rule="evenodd"/>
<path d="M200.1 224.1h.4v4.8h-.4z" fill-rule="evenodd"/>
<path d="M200.1 228.9h.4v4.7h-.4z" fill-rule="evenodd"/>
<path d="M200.1 233.7h.4v5.1h-.4z" fill-rule="evenodd"/>
<path d="M200.1 238.9h.4v5.1h-.4z" fill-rule="evenodd"/>
<path d="M23.2 243.7h12.6v.3h-12.6z" fill-rule="evenodd"/>
<path d="M35.9 243.7h53.5v.3h-53.5z" fill-rule="evenodd"/>
<path d="M89.4 243.7h25.3v.3h-25.3z" fill-rule="evenodd"/>
<path d="M114.7 243.7h25.3v.3h-25.3z" fill-rule="evenodd"/>
<path d="M140 243.7h12.7v.3h-12.7z" fill-rule="evenodd"/>
<path d="M152.7 243.7h10.5v.3h-10.5z" fill-rule="evenodd"/>
<path d="M163.2 243.7h12.7v.3h-12.7z" fill-rule="evenodd"/>
<path d="M175.9 243.7h11.6v.3h-11.6z" fill-rule="evenodd"/>
<path d="M187.5 243.7h13v.3h-13z" fill-rule="evenodd"/>
</g>
<g font-size="4.9">
<text x="183.4" y="9.9">THS4001</text>
<text x="134.8" y="14.8">270-MHz HIGH-SPEED AMPLIFIER</text>
</g>
<g font-size="3.9">
<text x="23.2" y="30.2">recommended operating conditions</text>
<text x="23.2" y="77">electrical characteristics, V</text>
</g>
<g font-size="3.5">
<text x="73.3" y="77.9">CC = ±15 V, RL = 150 Ω, TA = 25°C (unless otherwise noted)</text>
<text x="112.7" y="271">•</text>
</g>
<g font-size="2.8">
<text x="159.8" y="38.1">MIN</text>
<text x="170.1" y="38.1">TYP</text>
<text x="179.8" y="38.1">MAX</text>
<text x="190.5" y="38.1">UNIT</text>
<text x="24.6" y="45.2">Supply voltage VCC</text>
<text x="24.6" y="45.2">Supply voltage, VCC</text>
<text x="131.9" y="42.9">Dual supply</text>
<text x="131.9" y="47.6">Single supply</text>
<text x="159.2" y="42.9">±2.5</text>
<text x="163.4" y="47.6">5</text>
<text x="181.4" y="42.9">±16</text>
<text x="183" y="47.6">32</text>
<text x="192.8" y="45.2">V</text>
<text x="131.9" y="52.3">±15 V</text>
<text x="171.6" y="52.3">7.8</text>
<text x="182.2" y="52.3">9.5</text>
<text x="24.6" y="54.7">Quiescent current ICC</text>
<text x="24.6" y="54.7">Quiescent current, ICC</text>
<text x="131.9" y="57.1">±5 V, ±2.5 V</text>
<text x="171.6" y="57.1">6.7</text>
<text x="184.5" y="57.1">8</text>
<text x="191.6" y="54.7">mA</text>
<text x="24.6" y="64.2">Operating free air temperature TA</text>
<text x="24.6" y="64.2">Operating free-air temperature, TA</text>
<text x="131.9" y="61.8">C suffix</text>
<text x="163.4" y="61.8">0</text>
<text x="183" y="61.8">70</text>
<text x="192.2" y="64.2">°C</text>
<text x="131.9" y="66.6">I suffix</text>
<text x="159.9" y="66.6">–40</text>
<text x="183" y="66.6">85</text>
<text x="47.4" y="83">PARAMETER</text>
<text x="101.8" y="83.3">TEST CONDITIONS</text>
<text x="143.3" y="83">VCC</text>
<text x="156.7" y="83">MIN</text>
<text x="168.9" y="83">TYP</text>
<text x="179.8" y="83">MAX</text>
<text x="190.5" y="83">UNIT</text>
<text x="142.7" y="88">±15 V</text>
<text x="166.4" y="88">0.04%</text>
<text x="37.2" y="90.3">Differential gain error</text>
<text x="90.8" y="93.4">Gain = 2,,</text>
<text x="116.1" y="93.4">RL = 150 Ω,,</text>
<text x="118.1" y="94.1">L</text>
<text x="143.3" y="92.7">±5 V</text>
<text x="166.4" y="92.7">0.01%</text>
<text x="37.2" y="99.8">Differential phase error</text>
<text x="90.8" y="96.9">f = 3.58 MHz</text>
<text x="142.7" y="97.4">±15 V</text>
<text x="167.8" y="97.4">0.15°</text>
<text x="90.8" y="106.9">TA = 25°C</text>
<text x="142.4" y="107.6">±15 V,,</text>
<text x="143.3" y="102.2">±5 V</text>
<text x="167.8" y="102.2">0.08°</text>
<text x="172.8" y="106.9">2</text>
<text x="184.5" y="106.9">8</text>
<text x="24.6" y="109.3">VIO</text>
<text x="37.2" y="109.3">Input offset voltage</text>
<text x="90.8" y="111.7">TA = full range</text>
<text x="143.3" y="111.1">±5 V</text>
<text x="182.9" y="111.7">10</text>
<text x="191.6" y="109.3">mV</text>
<text x="24.6" y="118.8">IIB</text>
<text x="37.2" y="118.8">Input bias current</text>
<text x="37.2" y="118.8">In ut bias current</text>
<text x="90.8" y="116.4">TA = 25°C</text>
<text x="142.4" y="117.1">±15 V,</text>
<text x="170.5" y="116.4">2.6</text>
<text x="184.5" y="116.4">5</text>
<text x="192" y="118.8">µA</text>
<text x="90.8" y="121.5">TA = full range</text>
<text x="143.3" y="120.6">±5 V</text>
<text x="184.5" y="121.5">6</text>
<text x="24.6" y="129">IOS</text>
<text x="37.2" y="129">Input offset current</text>
<text x="37.2" y="129">In ut offset current</text>
<text x="90.8" y="126.6">TA = 25°C</text>
<text x="90.8" y="131.6">TA = full range</text>
<text x="142.4" y="127.3">±15 V,</text>
<text x="143.3" y="130.8">±5 V</text>
<text x="171.3" y="126.6">35</text>
<text x="181.4" y="126.6">200</text>
<text x="181.4" y="131.6">500</text>
<text x="192" y="129">nA</text>
<text x="90.8" y="136.8">VO = ±10 V,</text>
<text x="116.1" y="136.8">TA = 25°C</text>
<text x="160.3" y="136.8">5</text>
<text x="171.3" y="136.8">10</text>
<text x="37.2" y="143.9">Open loop gain</text>
<text x="37.2" y="143.9">Open-loop gain</text>
<text x="90.8" y="141.5">RL = 1 kΩ</text>
<text x="116.1" y="141.5">TA = full range</text>
<text x="142.7" y="139.1">±15 V</text>
<text x="160.3" y="141.5">3</text>
<text x="190.3" y="143.9">V/mV</text>
<text x="90.8" y="146.2">VO = ±2.5 V,</text>
<text x="116.1" y="146.2">TA = 25°C</text>
<text x="143.3" y="148.6">±5 V</text>
<text x="160.3" y="146.2">3</text>
<text x="172.8" y="146.2">6</text>
<text x="90.8" y="151">RL = 500 Ω</text>
<text x="116.1" y="151">TA = full range</text>
<text x="116.1" y="155.7">TA = 25°C</text>
<text x="158.7" y="155.7">85</text>
<text x="160.3" y="151">2</text>
<text x="169.7" y="155.7">100</text>
<text x="24.6" y="158.4">CMRR</text>
<text x="37.2" y="158.4">Common mode rejection ratio</text>
<text x="37.2" y="158.4">Common-mode rejection ratio</text>
<text x="90.8" y="158.4">V(CM) = ±12 V</text>
<text x="116.1" y="160.8">TA = full range</text>
<text x="142.7" y="158.4">±15 V</text>
<text x="158.7" y="160.8">75</text>
<text x="192" y="158.4">dB</text>
<text x="90.8" y="165.5">TA = 25°C</text>
<text x="142.4" y="166.2">±15 V,</text>
<text x="158.7" y="165.5">75</text>
<text x="171.3" y="165.5">85</text>
<text x="24.6" y="168.3">PSRR</text>
<text x="37.2" y="168.3">Power supply rejection ratio</text>
<text x="90.8" y="170.6">TA = full range</text>
<text x="143.3" y="169.7">±5 V</text>
<text x="158.7" y="170.6">70</text>
<text x="192" y="168.3">dB</text>
<text x="142.7" y="178.9">±15 V</text>
<text x="156.4" y="175.4">13.5</text>
<text x="159.5" y="178.9">to</text>
<text x="168.9" y="175.4">14.8</text>
<text x="172.1" y="178.9">to</text>
<text x="24.6" y="184.9">VICR</text>
<text x="37.2" y="184.9">Common mode input voltage range</text>
<text x="37.2" y="184.9">Common-mode input voltage range</text>
<text x="157.2" y="182.4">–13</text>
<text x="169.7" y="182.4">–14</text>
<text x="192.8" y="184.9">V</text>
<text x="143.3" y="190.8">±5 V</text>
<text x="157.9" y="187.2">3.6</text>
<text x="159.5" y="190.8">to</text>
<text x="170.5" y="187.2">4.4</text>
<text x="172.1" y="190.8">to</text>
<text x="156" y="194.3">–2.7</text>
<text x="168.6" y="194.3">–3.6</text>
<text x="24.6" y="203.8">VO</text>
<text x="37.2" y="203.8">Output voltage swing</text>
<text x="90.8" y="203.8">RL = 500 Ω</text>
<text x="142.7" y="199.1">±15 V</text>
<text x="143.3" y="203.9">±5 V</text>
<text x="156" y="203.9">±3.3</text>
<text x="156.8" y="199.1">±13</text>
<text x="167" y="199.1">±13.5</text>
<text x="168.6" y="203.9">±3.8</text>
<text x="192.8" y="203.8">V</text>
<text x="142.1" y="208.6">±2.5 V</text>
<text x="156" y="208.6">±0.8</text>
<text x="168.6" y="208.6">±1.3</text>
<text x="142.5" y="213.3">±15 V</text>
<text x="158.7" y="213.3">50</text>
<text x="169.7" y="213.3">100</text>
<text x="24.6" y="218.1">IO</text>
<text x="37.2" y="218.1">Output current</text>
<text x="90.8" y="218.1">Gain =+ 2,</text>
<text x="116.1" y="218.1">RL = 20 Ω</text>
<text x="143.3" y="218.1">±5 V</text>
<text x="158.7" y="218.1">50</text>
<text x="169.7" y="218.1">100</text>
<text x="191.6" y="218.1">mA</text>
<text x="24.6" y="227.6">THD</text>
<text x="37.2" y="227.6">Total harmonic distortion</text>
<text x="90.8" y="227.6">VI = 1 V(PP),</text>
<text x="116.1" y="227.6">f = 1 MHz</text>
<text x="142.1" y="222.8">±2.5 V</text>
<text x="142.7" y="227.6">±15 V</text>
<text x="158.7" y="222.8">50</text>
<text x="169.4" y="227.6">–72</text>
<text x="169.7" y="222.8">100</text>
<text x="191.3" y="227.6">dBc</text>
<text x="24.6" y="232.4">RI</text>
<text x="37.2" y="232.4">Input resistance</text>
<text x="171.3" y="232.4">10</text>
<text x="191.5" y="232.4">MΩ</text>
<text x="24.6" y="237.2">CI</text>
<text x="37.2" y="237.2">Input capacitance</text>
<text x="170.5" y="237.2">1.5</text>
<text x="192.1" y="237.2">pF</text>
<text x="24.6" y="242.4">RO</text>
<text x="37.2" y="242.4">Output resistance</text>
<text x="90.8" y="242.4">Open loop</text>
<text x="171.3" y="242.4">10</text>
<text x="192.7" y="242.4">Ω</text>
<text x="199.2" y="270.8">3</text>
</g>
<text font-size="2.5" x="136.3" y="22.7">SLOS206A– DECEMBER 1997 – REVISED MARCH 1999</text>
<g font-size="2.1">
<text x="85.3" y="271">POST OFFICE BOX 655303</text>
<text x="114.9" y="271">DALLAS, TEXAS 75265</text>
</g>
</svg>
